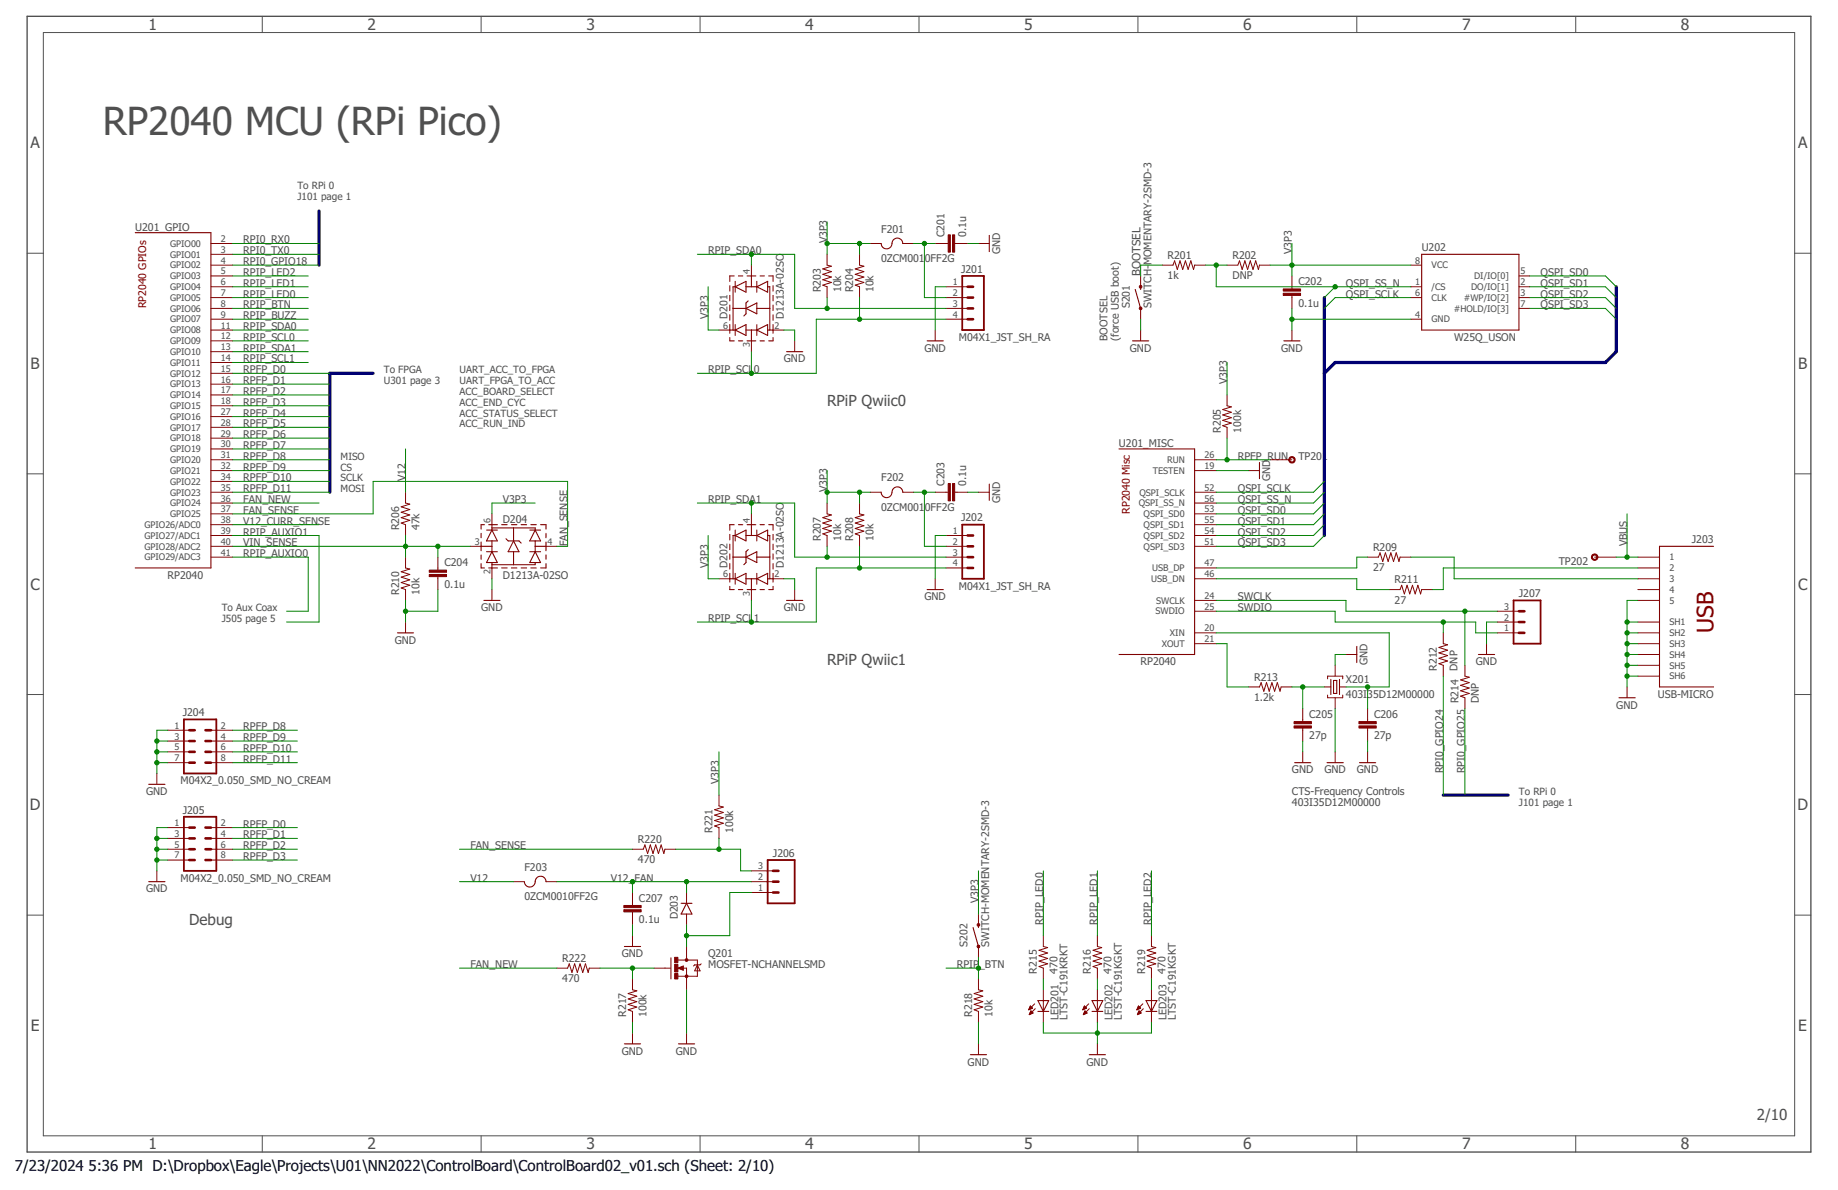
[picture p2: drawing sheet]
<svg xmlns="http://www.w3.org/2000/svg" width="432mm" height="279mm" viewBox="0 0 432 279" stroke-linecap="round" stroke-linejoin="round" font-family="sans-serif">
<path d="M6.4 3.8h419v266.7h-419z" fill="none" stroke="#505050" stroke-width=".32"/>
<g fill="none" stroke="#505050" stroke-width=".23">
<path d="M10.2 7.6h411.4v259.1h-411.4zM61.6 3.8v3.8M113 3.8v3.8M164.5 3.8v3.8M215.9 3.8v3.8M267.3 3.8v3.8M318.7 3.8v3.8M370.2 3.8v3.8M6.4 59.5h3.8M421.6 59.5h3.8M6.4 111.3h3.8M421.6 111.3h3.8"/>
<path d="M6.4 163.1h3.8M421.6 163.1h3.8M6.4 214.9h3.8M421.6 214.9h3.8M61.6 266.7v3.8M113 266.7v3.8M164.5 266.7v3.8M215.9 266.7v3.8M267.3 266.7v3.8M318.7 266.7v3.8M370.2 266.7v3.8"/>
</g>
<g fill="none" stroke="#800000" stroke-width=".23">
<path d="M49.6 57.2h5M49.6 59.7h5M194.3 59.7v2.6l1 .2-2 .6 2 .7-2 .6 2 .6-2 .7 2 .6-2 .7 1 .3v2.6M201.9 59.7v2.6l1 .2-2 .6 2 .7-2 .6 2 .6-2 .7 2 .6-2 .7 1 .3v2.6M204.5 57.2h2.5M212.1 57.2h2.5M219.7 57.2h3.1M224.3 57.2h3M229.9 57.2h2.5M49.6 62.3h5M49.6 67.3h5M49.6 75h5"/>
<path d="M49.6 64.8h5M49.6 69.9h5M49.6 72.4h5M49.6 77.5h5M168.9 77.5h2.5M176.5 62.3v2.5M181.6 77.5h2.5M219.7 77.5v2.5M222.2 67.3h5.1M222.2 75h5.1M222.2 69.9h5.1M222.2 72.4h5.1"/>
<path d="M268 64.8v2.5M268 72.4v2.6M268 77.5v2.5M273 62.3h2.6l.3-1.1 .7 2.1 .6-2.1 .7 2.1 .6-2.1 .6 2.1 .7-2.1 .6 2.1 .2-1h2.6M288.3 62.3h2.5l.4-1.1 .6 2.1 .7-2.1 .6 2.1 .6-2.1 .7 2.1 .6-2.1 .6 2.1 .3-1h2.5M303.5 64.8v3M303.5 69.4v3M303.5 77.5v2.5M331.4 62.3h2.6M331.4 67.3h2.6M331.4 75h2.6M331.4 69.9h2.6"/>
<path d="M356.8 67.3h2.6M356.8 64.8h2.6M356.8 69.9h2.6M356.8 72.4h2.6M49.6 80h5M49.6 82.6h5M49.6 85.1h5M49.6 87.7h5M49.6 90.2h5M49.6 92.7h5M49.6 95.3h5M49.6 97.8h5"/>
<path d="M176.5 80v2.6M186.7 80v2.6M288.3 92.7v2.6l1 .2-2 .7 2 .6-2 .6 2 .7-2 .6 2 .6-2 .6 1 .4v2.6M49.6 115.6h5M49.6 118.1h5M49.6 110.5h5M49.6 107.9h5M49.6 100.3h5M49.6 102.9h5M49.6 105.4h5M49.6 113h5M95.3 115.6v2.5l1 .3-2 .6 2 .6-2 .7 2 .6-2 .6 2 .7-2 .6 1 .4v2.5"/>
<path d="M194.3 118.1v2.5l1 .3-2 .6 2 .7-2 .6 2 .6-2 .7 2 .6-2 .6 1 .4v2.6M201.9 118.1v2.5l1 .3-2 .6 2 .7-2 .6 2 .6-2 .7 2 .6-2 .6 1 .4v2.6M204.5 115.6h2.5M212.1 115.6h2.5M219.7 115.6h3.1M224.3 115.6h3M229.9 115.6h2.5M280.6 115.6h5.1M280.6 118.1h5.1M280.6 110.5h5.1M280.6 107.9h5.1M293.3 110.5h2.6"/>
<path d="M298.4 107.9h5.1M49.6 130.8h5M49.6 120.6h5M49.6 123.2h5M49.6 125.7h5M49.6 128.3h5M95.3 130.8v2.5l1 .3-2 .6 2 .7-2 .6 2 .6-2 .7 2 .6-2 .6 1 .4v2.6M102.9 130.8v3.1M102.9 135.4v3M110.5 128.3h2.5M115.6 120.6v2.6M115.6 133.3v2.6"/>
<path d="M115.6 138.4v2.6M128.3 128.3h2.5M168.9 135.9h2.5M176.5 120.6v2.6M176.5 138.4v2.6M181.6 135.9h2.5M186.7 138.4v2.6M219.7 135.9v2.5M222.2 130.8h5.1M222.2 133.3h5.1M222.2 125.7h5.1M222.2 128.3h5.1"/>
<path d="M280.6 120.6h5.1M280.6 123.2h5.1M280.6 133.3h5.1M280.6 135.9h5.1M280.6 125.7h5.1M280.6 128.3h5.1M321.3 130.8h2.5l.4-1 .6 2 .7-2 .6 2 .6-2 .7 2 .6-2 .7 2 .2-1h2.5M326.4 138.4h2.5l.4-1 .6 2 .7-2 .6 2 .6-2 .7 2 .6-2 .6 2 .3-1h2.5M374.6 130.8h5.1M384.8 130.8h5.1M384.8 133.3h5.1M384.8 135.9h5.1"/>
<path d="M384.8 138.4h5.1M95.3 146v2.6M280.6 151.1h5.1M280.6 148.6h5.1M280.6 141h5.1M280.6 143.5h5.1M311.9 159.4v-.7h3.5v.7M313.7 156.2v2.5M316.2 153.7h2.5M339.1 148.6v2.5l1 .3-2 .6 2 .7-2 .6 2 .6-2 .7 2 .6-2 .6 1 .4v2.5M344.1 156.2v2.5l1.1 .3-2.1 .6 2.1 .7-2.1 .6 2.1 .6-2.1 .7 2.1 .6-2.1 .6 1 .4v2.6M349.2 151.1v2.6"/>
<path d="M351.8 148.6h5M351.8 143.5h5M351.8 146h5M384.8 151.1h5.1M384.8 148.6h5.1M384.8 141h5.1M384.8 158.7h5.1M384.8 146h5.1M384.8 153.7h5.1M384.8 156.2h5.1M39.4 171.4h5.1M39.4 174h5.1"/>
<path d="M39.4 176.5h5.1M39.4 179.1h5.1M49.6 171.4h5M49.6 174h5M49.6 176.5h5M49.6 179.1h5M293.3 161.3h2.6l.4-1 .6 2 .6-2 .7 2 .6-2 .6 2 .7-2 .6 2 .3-1h2.5M306 166.4v3M306 170.9v3.1M306 176.5v2.6M311.1 161.3h1.6M311.9 163.2v.6h3.5v-.6"/>
<path d="M313.7 163.8v2.6M313.7 176.5v2.6M314.7 161.3h1.5M321.3 166.4v3M321.3 170.9v3.1M321.3 176.5v2.6M382.2 161.3v2.5M36.9 181.6v2.5M39.4 194.3h5.1M39.4 196.8h5.1M39.4 199.4h5.1M49.6 194.3h5"/>
<path d="M49.6 196.8h5M49.6 199.4h5M148.6 199.4h2.5l.4-1 .6 2 .7-2 .6 2 .7-2 .6 2 .6-2 .7 2 .2-1h2.5M168.9 186.7v2.5l1 .3-2 .6 2 .7-2 .6 2 .6-2 .7 2 .6-2 .6 1 .4v2.5M36.9 204.5v2.5M39.4 201.9h5.1M49.6 201.9h5M120.6 207h2.6M128.3 207h2.5M148.6 209.5v3.1M148.6 214.1v3M148.6 219.7v2.5"/>
<path d="M161.3 209.5v2.6M161.3 214.6v2.5M176.5 209.5h5.1M176.5 207h5.1M176.5 204.5h5.1M229.9 214.6v2.5M245.1 219.7v2.5l1 .3-2 .6 2 .7-2 .6 2 .6-2 .7 2 .6-2 .6 1 .4v2.5M257.8 219.7v2.5l1 .3-2 .6 2 .7-2 .6 2 .6-2 .7 2 .6-2 .6 1 .4v2.5M270.5 219.7v2.5l1 .3-2 .6 2 .7-2 .6 2 .6-2 .7 2 .6-2 .6 1 .4v2.5M130.8 227.3h2.5l.4-1 .7 2 .6-2 .6 2 .7-2 .6 2 .6-2 .7 2 .2-1h2.6M148.6 229.8v2.6l1 .2-2 .7 2 .6-2 .6 2 .7-2 .6 2 .7-2 .6 1 .4v2.5M153.7 227.3h3.8"/>
<path d="M159.3 227.3l1.2-.5v1zM159.3 225.4h4.5v3.8h-4.5M160.4 227.3h.9v5.1M161.3 222.2v3.2M163.8 226.5l.7 1.4h-1.3zM164.7 226.3l-.2 .2h-1.3l-.3 .3M229.9 222.2v2.6M229.9 229.8v2.6l1 .2-2 .7 2 .6-2 .6 2 .7-2 .6 2 .7-2 .6 1 .4v2.5M241.7 237.1h.1M241.7 237h.3M241.8 236.8h.5M241.8 236.7h.8"/>
<path d="M241.8 238.2h.2M241.9 236.6h.5M241.9 238h.4M241.9 236.5h.4M241.9 237.9h.6M242 236.3h.2M242 237.8h.6M242 236.2h.1M242 237.7h.5M242.1 236.2l-.4 .9M242.1 236.2l.5 .5M242.1 237.6h.3"/>
<path d="M242.1 237.4h.2M242.2 237.3l.5 .5-.9 .4zM242.6 236.7l-.9 .4M243.1 235.7l-1.4 1.4M243.2 236.8l-1.4 1.4M245.1 232.4v7.6M254.4 237.1h.1M254.4 237h.3M254.5 236.8h.5M254.5 236.7h.8M254.5 238.2h.2M254.6 236.6h.5"/>
<path d="M254.6 238h.4M254.6 236.5h.4M254.6 237.9h.6M254.7 237.8h.6M254.7 236.3h.2M254.7 236.2h.1M254.7 237.7h.5M254.8 236.2l-.4 .9M254.8 236.2l.5 .5M254.8 237.6h.3M254.8 237.4h.2M254.9 237.3l.5 .5-.9 .4z"/>
<path d="M255.3 236.7l-.9 .4M255.8 235.7l-1.4 1.4M255.9 236.8l-1.4 1.4M257.8 232.4v7.6M267.1 237.1h.1M267.1 237h.3M267.2 236.8h.5M267.2 236.7h.7M267.2 238.2h.2M267.3 236.6h.5M267.3 238h.4M267.3 236.5h.4"/>
<path d="M267.3 237.9h.6M267.4 237.8h.6M267.4 236.3h.2M267.4 236.2h.1M267.4 237.7h.5M267.5 236.2l-.4 .9M267.5 236.2l.5 .5-.9 .4M267.5 237.6h.3M267.5 237.4h.2M267.6 237.3l.5 .5-.9 .4zM268.5 235.7l-1.4 1.4M268.6 236.8l-1.4 1.4"/>
<path d="M270.5 232.4v7.6M148.6 242.5v2.6M161.3 242.5v2.6M229.9 245.1v2.5M257.8 245.1v2.5"/>
</g>
<g fill="none" stroke="#800000" stroke-width=".25">
<path d="M31.8 54.6h17.8v78.7h-17.8M207 57.2a1.3 1.3 0 0 0 1.5 1.2 1.3 1.3 0 0 0 1.1-1.5 1.26 1.26 0 0 1 1.4-1 1.26 1.26 0 0 1 1.1 1.3M232.4 55.3v3.8M334 59.7h22.8v17.8h-22.8zM171.4 77.5h1.3M171.4 79.2v.8h1.1M171.4 67.1v1.2M171.4 69.4v1.2M171.4 71.6v1.3M171.4 73.9v1.3M171.4 76.2v2.1M172.2 72.4h3.1"/>
<path d="M172.5 64.8h-1.1v1.3M172.7 67.3l2.6-1.2v2.5zM172.7 77.5l2.6-1.3v2.6zM172.7 66.1v2.5M172.7 76.2v2.6M172.7 67.3h-.5v10.2M173.5 64.8h1M175.3 77.5h2.5M175.3 72.4l2.5-1.3v2.6zM175.3 67.3h2.5M175.5 64.8h2.1M175.8 70.6l-.5 .5v2.6l-.5 .5"/>
<path d="M176.5 64.8v2.5M176.5 77.5v2.5M177.8 66.1v2.5M177.8 76.2v2.6M177.8 67.3l2.5-1.2v2.5zM177.8 77.5l2.5-1.3v2.6zM177.8 72.4h3M178.6 64.8h1M180.3 77.5h1.3M180.3 67.3h.5v10.2M180.6 64.8h1v1.3M181.6 79.2v.8h-1"/>
<path d="M181.6 67.1v1.2M181.6 69.4v1.2M181.6 71.6v1.3M181.6 73.9v1.3M181.6 76.2v2.1M266.7 68l1.3 4.4M268 67.3v.7M173.5 80h1M175.5 80h2.1M178.6 80h1M184.8 82.6h3.8M217.8 80h3.8"/>
<path d="M266.1 80h3.8M301.6 80h3.8M207 115.6a1.31 1.31 0 0 0 1.5 1.2 1.31 1.31 0 0 0 1.1-1.5 1.27 1.27 0 0 1 1.4-1 1.27 1.27 0 0 1 1.1 1.3M232.4 113.7v3.8M262.9 105.4h17.7v48.3h-17.7M295.9 108.6v3.8M113 128.3h2.6M113 132.3v1h.8M113 125.2v1.1M113 127.3v2M113 130.3v1M113.8 123.2h-.8v1"/>
<path d="M114.3 129.5h2.5M114.3 124.5h2.5M114.8 133.3h2.1M114.8 123.2h2.1M115.6 124.5l1.2 2.5h-2.5zM115.6 129.5l1.2 2.6h-2.5zM115.6 123.2v1.3M115.6 127v2.5M115.6 132.1v1.2M115.6 124h10.1v.5M117.9 133.3h1.2M117.9 123.2h1.2"/>
<path d="M118.9 126.5l.5 .5h2.5l.5 .5M120.1 133.3h1.3M120.1 123.2h1.3M120.6 127l1.3 2.5h-2.5zM120.6 124v3M120.6 129.5v3.1M122.4 133.3h1.3M122.4 123.2h1.3M124.5 129.5h2.5M124.5 124.5h2.5M124.7 133.3h1.3M124.7 123.2h1.3"/>
<path d="M125.7 128.3h2.6M125.7 124.5l1.3 2.5h-2.5zM125.7 129.5l1.3 2.6h-2.5zM125.7 132.1v.5h-10.1M125.7 127v2.5M127 123.2h1.3v1M128.3 132.3v1h-1.3M128.3 125.2v1.1M128.3 127.3v2M128.3 130.3v1M171.4 137.7v.7h1.1M171.4 125.5v1.3"/>
<path d="M171.4 127.8v1.3M171.4 130v1.3M171.4 132.3v1.3M171.4 134.6v2.1M171.4 135.9h1.3M172.2 130.8h3.1M172.5 123.2h-1.1v1.3M172.7 125.7l2.6-1.2v2.5zM172.7 135.9l2.6-1.3v2.6zM172.7 124.5v2.5M172.7 134.6v2.6M172.7 125.7h-.5v10.2"/>
<path d="M173.5 138.4h1M173.5 123.2h1M175.3 130.8l2.5-1.3v2.6zM175.3 135.9h2.5M175.3 125.7h2.5M175.5 138.4h2.1M175.5 123.2h2.1M175.8 129l-.5 .5v2.6l-.5 .5M176.5 123.2v2.5M176.5 135.9v2.5M177.8 124.5v2.5M177.8 134.6v2.6"/>
<path d="M177.8 125.7l2.5-1.2v2.5zM177.8 135.9l2.5-1.3v2.6zM177.8 130.8h3M178.6 138.4h1M178.6 123.2h1M180.3 135.9h1.3M180.3 125.7h.5v10.2M180.6 123.2h1v1.3M181.6 137.7v.7h-1M181.6 125.5v1.3M181.6 127.8v1.3M181.6 130v1.3"/>
<path d="M181.6 132.3v1.3M181.6 134.6v2.1M217.8 138.4h3.8M402.6 128.3h-12.7v33h12.7M93.4 148.6h3.8M113.7 141h3.8M184.8 141h3.8M312.7 159.5v3.6M313.3 159.8h.7v3h-.7zM314.7 159.5v3.6M318.7 151.8v3.8M347.3 153.7h3.8"/>
<path d="M304.1 179.1h3.9M311.8 179.1h3.8M319.4 179.1h3.8M380.3 163.8h3.9M34.9 184.1h3.9M34.9 207h3.9M123.2 207a1.31 1.31 0 0 0 1.5 1.3 1.31 1.31 0 0 0 1.1-1.6 1.27 1.27 0 0 1 1.4-1 1.27 1.27 0 0 1 1.1 1.3M160 212.1h2.6M161.3 212.1l1.3 2.5h-2.6zM228.6 217.8l1.3 4.4M229.9 217.1v.7M146.7 222.2h3.8"/>
<path d="M157.6 224.9v4.9M243.8 237.5h2.6M243.8 234.9h2.6l-1.3 2.6zM256.5 234.9h2.6l-1.3 2.6zM256.5 237.5h2.6M269.2 237.5h2.6M269.2 234.9h2.6l-1.3 2.6zM146.7 245.1h3.8M159.4 245.1h3.8M228 247.6h3.8M255.9 247.6h3.8"/>
</g>
<g fill="#800000" stroke="#800000" stroke-width=".23">
<path d="M319.3 170.4h4v.5h-4z"/>
<path d="M319.3 169.4h4v.5h-4z"/>
<path d="M304 170.4h4.1v.5h-4.1z"/>
<path d="M304 169.4h4.1v.5h-4.1z"/>
<path d="M301.5 68.9h4v.5h-4z"/>
<path d="M301.5 67.8h4v.5h-4z"/>
<path d="M100.8 134.9h4.1v.5h-4.1z"/>
<path d="M100.8 133.9h4.1v.5h-4.1z"/>
<path d="M158.5 228.6h.8v1.2h-.8z"/>
<path d="M158.5 224.8h.8v1.2h-.8z"/>
<path d="M158.5 226.4h.8v1.8h-.8z"/>
<path d="M146.6 213.6h4v.5h-4z"/>
<path d="M146.6 212.6h4v.5h-4z"/>
<path d="M223.8 113.5h.5v4.1h-.5z"/>
<path d="M222.8 113.5h.5v4.1h-.5z"/>
<path d="M223.8 55.1h.5v4.1h-.5z"/>
<path d="M222.8 55.1h.5v4.1h-.5z"/>
</g>
<g fill="#800000" stroke="#800000" stroke-width=".23">
<path d="M374 130.3a.77 .77 0 0 1 1.3 .1 .77 .77 0 0 1-.4 1.1 .77 .77 0 0 1-1-.7h.2a.51 .51 0 0 1 .7-.4 .51 .51 0 0 1 .2 .8 .51 .51 0 0 1-.9-.2v-.2h-.2z" fill-rule="evenodd"/>
<path d="M302.9 107.5a.76 .76 0 0 1 1.3 .1 .76 .76 0 0 1-.5 1.1 .76 .76 0 0 1-1-.8h.3a.51 .51 0 0 1 .7-.4 .51 .51 0 0 1 .2 .8 .51 .51 0 0 1-.9-.2v-.2h-.3z" fill-rule="evenodd"/>
<circle cx="268" cy="72.4" r=".33"/>
<circle cx="268" cy="67.3" r=".33"/>
<circle cx="229.9" cy="222.2" r=".33"/>
<circle cx="229.9" cy="217.2" r=".33"/>
<circle cx="161.3" cy="229.2" r=".32"/>
<circle cx="161.3" cy="225.4" r=".32"/>
</g>
<path d="M226.1 64.8h5v12.7h-5zM226.1 123.2h5v12.7h-5zM355.6 141h6.3v10.1h-6.3zM43.2 168.9h7.6v12.7h-7.6zM43.2 191.8h7.6v12.7h-7.6zM180.3 201.9h6.4v10.2h-6.4z" fill="none" stroke="#800000" stroke-width=".42"/>
<g fill="none" stroke="#800000" stroke-width=".61">
<path d="M227.3 72.4h1.3M227.3 69.9h1.3M227.3 67.3h1.3M227.3 75h1.3M227.3 130.8h1.3M227.3 128.3h1.3M227.3 125.7h1.3M227.3 133.3h1.3M356.8 143.5h1.3M356.8 146h1.3M356.8 148.6h1.3M44.5 176.5h1.2"/>
<path d="M44.5 174h1.2M44.5 171.4h1.2M44.5 179.1h1.2M48.3 176.5h1.3M48.3 174h1.3M48.3 171.4h1.3M48.3 179.1h1.3M44.5 199.4h1.2M44.5 196.8h1.2M44.5 194.3h1.2M48.3 199.4h1.3M48.3 196.8h1.3"/>
<path d="M48.3 194.3h1.3M44.5 201.9h1.2M48.3 201.9h1.3M181.6 204.5h1.3M181.6 207h1.3M181.6 209.5h1.3"/>
</g>
<path d="M160.4 227.1l-.9 .2 .9 .3v-.3h-.3" fill="none" stroke="#800000" stroke-width=".32"/>
<path d="M75 49.6v12.7M311.1 69.9v55.8M379.7 67.3v15.3l-2.5 2.5h-63.5l-2.6 2.6M87.7 87.7h-10.2v27.9M339.1 186.7h15.2" fill="none" stroke="#000080" stroke-width=".76"/>
<g fill="none" stroke="#008000" stroke-width=".23">
<path d="M54.6 57.2h20.4M54.6 59.7h20.4M163.8 59.7h22.9v12.7h35.5M176.5 59.7v2.6M194.3 57.2h10.2M194.3 52.1v7.6M201.9 57.2v2.5M214.6 57.2h5.1M217.2 57.2v12.7h5M227.3 57.2h2.6M303.5 57.2v7.6M54.6 75h17.8"/>
<path d="M54.6 77.5h17.8M54.6 67.3h17.8M54.6 62.3h20.4M54.6 69.9h17.8M54.6 64.8h17.8M54.6 72.4h17.8M166.4 67.3v10.2h2.5M184.1 77.5h2.6v2.5M194.3 69.9v2.5M201.9 69.9v5.1M222.2 75h-30.4v12.7h-28M222.2 67.3h-2.5v10.2"/>
<path d="M268 75v2.5M273 62.3h-5v2.5M283.2 62.3h5.1M285.7 62.3v5h45.7M298.4 62.3h33M303.5 72.4v5.1M303.5 75h27.9M313.7 67.3l-2.6 2.6M331.4 69.9h-17.7l-2.6 2.5M359.4 67.3h17.8l2.5 2.6M359.4 69.9h17.8l2.5 2.5M359.4 64.8h17.8l2.5 2.5"/>
<path d="M359.4 72.4h17.8l2.5 2.6M54.6 97.8h22.9M54.6 95.3h22.9M54.6 92.7h22.9M54.6 90.2h22.9M54.6 87.7h22.9M54.6 80h17.8M54.6 82.6h17.8M54.6 85.1h17.8M176.5 82.6v5.1M288.3 85.1v7.6M54.6 110.5h22.9"/>
<path d="M54.6 115.6h22.9M54.6 118.1h20.4M54.6 107.9h22.9M54.6 113h22.9M54.6 105.4h22.9M54.6 102.9h22.9M54.6 100.3h22.9M95.3 105.4v10.2M125.7 118.1h-10.1v2.5M163.8 118.1h22.9v12.7h35.5M176.5 118.1v2.5M194.3 115.6h10.2"/>
<path d="M194.3 110.5v7.6M201.9 115.6v2.5M214.6 115.6h5.1M217.2 115.6v12.7h5M227.3 115.6h2.6M285.7 110.5h7.6M285.7 107.9h12.7M288.3 102.9v5M311.1 113l-2.5 2.6h-22.9M311.1 115.6l-2.5 2.5h-22.9M311.1 118.1l-2.5 2.5h-22.9M54.6 125.7h20.4v20.3h-7.7"/>
<path d="M54.6 130.8h17.8v12.7h-5.1M54.6 120.6h33.1v-7.6h45.6v15.3h-2.5M54.6 123.2h20.4M54.6 128.3h55.9M95.3 125.7v5.1M102.9 138.4v5.1h-7.6M102.9 128.3v2.5M115.6 135.9v2.5M166.4 125.7v10.2h2.5M184.1 135.9h2.6v2.5M194.3 128.3v2.5M201.9 128.3v5"/>
<path d="M222.2 133.3h-30.4v12.7h-28M222.2 125.7h-2.5v10.2M285.7 135.9h33v2.5h7.7M311.1 123.2l-2.5 2.5h-22.9M311.1 120.6l-2.5 2.6h-22.9M311.1 125.7l-2.5 2.6h-22.9M321.3 130.8h-2.6v2.5h-33M331.4 130.8h10.2v5.1h43.2M379.7 130.8h5.1M382.2 120.6v10.2M384.8 133.3h-45.7v5.1h-2.6M95.3 141v5"/>
<path d="M176.5 141v5M285.7 143.5h28v2.5h33v2.6h5.1M285.7 148.6h40.7v12.7h-10.2M285.7 151.1h2.6v10.2h5M285.7 141h30.5v2.5h35.6M316.2 153.7h-2.5v2.5M339.1 146v2.6M339.1 158.7v28M344.1 143.5v12.7M351.8 146h-2.6v5.1M382.2 153.7h2.6M382.2 146h2.6"/>
<path d="M382.2 148.6h2.6M382.2 151.1h2.6M382.2 156.2h2.6M382.2 158.7h2.6M384.8 141h-2.6v20.3M36.9 174h2.5M36.9 176.5h2.5M36.9 179.1h2.5M39.4 171.4h-2.5v10.2M54.6 171.4h15.3M54.6 174h15.3M54.6 176.5h15.3"/>
<path d="M54.6 179.1h15.3M168.9 176.5v10.2M303.5 161.3h7.6M306 161.3v5.1M306 174v2.5M313.7 166.4v10.1M321.3 161.3v5.1M321.3 174v2.5M344.1 166.4v20.3M36.9 196.8h2.5M36.9 199.4h2.5M39.4 194.3h-2.5v10.2"/>
<path d="M54.6 194.3h15.3M54.6 196.8h15.3M54.6 199.4h15.3M107.9 199.4h40.7M158.7 199.4h15.3v5.1h2.5M168.9 196.8v2.6M36.9 201.9h2.5M54.6 201.9h15.3M107.9 207h12.7M130.8 207h45.7M148.6 207v2.5M148.6 217.1v2.6"/>
<path d="M161.3 207v2.5M161.3 217.1v5.1M176.5 209.5h-5.1v10.2h-10.1M229.9 204.5v10.1M245.1 204.5v15.2M257.8 204.5v15.2M270.5 204.5v15.2M107.9 227.3h22.9M141 227.3h12.7M148.6 227.3v2.5M161.3 232.4v10.1M222.2 227.3h7.7"/>
<path d="M229.9 224.8v5M245.1 229.8v2.6M257.8 229.8v2.6M270.5 229.8v2.6M148.6 240v2.5M229.9 240v5.1M245.1 240v2.5h25.4v-2.5M257.8 240v5.1"/>
</g>
<g fill="#008000" stroke="#008000" stroke-width=".23">
<circle cx="382.2" cy="148.6" r=".51"/>
<circle cx="382.2" cy="151.1" r=".51"/>
<circle cx="382.2" cy="153.7" r=".51"/>
<circle cx="382.2" cy="156.2" r=".51"/>
<circle cx="382.2" cy="158.7" r=".51"/>
<circle cx="382.2" cy="146" r=".51"/>
<circle cx="303.5" cy="75" r=".51"/>
<circle cx="95.3" cy="143.5" r=".51"/>
<circle cx="257.8" cy="242.5" r=".51"/>
<circle cx="36.9" cy="174" r=".51"/>
<circle cx="36.9" cy="176.5" r=".51"/>
<circle cx="36.9" cy="179.1" r=".51"/>
<circle cx="36.9" cy="196.8" r=".51"/>
<circle cx="36.9" cy="199.4" r=".51"/>
<circle cx="36.9" cy="201.9" r=".51"/>
<circle cx="303.5" cy="62.3" r=".51"/>
<circle cx="194.3" cy="57.2" r=".51"/>
<circle cx="201.9" cy="57.2" r=".51"/>
<circle cx="194.3" cy="115.6" r=".51"/>
<circle cx="201.9" cy="115.6" r=".51"/>
<circle cx="344.1" cy="143.5" r=".51"/>
<circle cx="288.3" cy="107.9" r=".51"/>
<circle cx="321.3" cy="161.3" r=".51"/>
<circle cx="306" cy="161.3" r=".51"/>
<circle cx="313.7" cy="67.3" r=".51"/>
<circle cx="285.7" cy="62.3" r=".51"/>
<circle cx="382.2" cy="130.8" r=".51"/>
<circle cx="339.1" cy="146" r=".51"/>
<circle cx="95.3" cy="128.3" r=".51"/>
<circle cx="102.9" cy="128.3" r=".51"/>
<circle cx="176.5" cy="59.7" r=".51"/>
<circle cx="194.3" cy="72.4" r=".51"/>
<circle cx="176.5" cy="87.7" r=".51"/>
<circle cx="201.9" cy="75" r=".51"/>
<circle cx="176.5" cy="118.1" r=".51"/>
<circle cx="194.3" cy="130.8" r=".51"/>
<circle cx="176.5" cy="146" r=".51"/>
<circle cx="201.9" cy="133.3" r=".51"/>
<circle cx="229.9" cy="227.3" r=".51"/>
<circle cx="161.3" cy="219.7" r=".51"/>
<circle cx="161.3" cy="207" r=".51"/>
<circle cx="148.6" cy="207" r=".51"/>
<circle cx="168.9" cy="199.4" r=".51"/>
<circle cx="148.6" cy="227.3" r=".51"/>
<circle cx="217.2" cy="57.2" r=".51"/>
<circle cx="217.2" cy="115.6" r=".51"/>
</g>
<text font-size="9.1" fill="#505050" x="24.1" y="31.8">RP2040 MCU (RPi Pico)</text>
<text font-size="5.4" fill="#800000" x="402.6" y="148.6" transform="rotate(-90 402.6 148.6)">USB</text>
<g font-size="3.7" fill="#505050">
<text x="34.9" y="7">1</text>
<text x="86.3" y="7">2</text>
<text x="137.8" y="7">3</text>
<text x="189.2" y="7">4</text>
<text x="240.6" y="7">5</text>
<text x="292" y="7">6</text>
<text x="343.5" y="7">7</text>
<text x="394.9" y="7">8</text>
<text x="7.2" y="34.8">A</text>
<text x="422.4" y="34.8">A</text>
<text x="7.2" y="86.6">B</text>
<text x="422.4" y="86.6">B</text>
<text x="7.2" y="138.5">C</text>
<text x="422.4" y="138.5">C</text>
<text x="7" y="190.3">D</text>
<text x="422.3" y="190.3">D</text>
<text x="7.2" y="242.1">E</text>
<text x="422.5" y="242.1">E</text>
<text x="34.9" y="269.9">1</text>
<text x="86.3" y="269.9">2</text>
<text x="137.8" y="269.9">3</text>
<text x="189.2" y="269.9">4</text>
<text x="240.6" y="269.9">5</text>
<text x="292" y="269.9">6</text>
<text x="343.5" y="269.9">7</text>
<text x="394.9" y="269.9">8</text>
</g>
<g font-size="3.6" fill="#505050">
<text x="194.3" y="95.3">RPiP Qwiic0</text>
<text x="194.3" y="156.2">RPiP Qwiic1</text>
<text x="44.5" y="217.2">Debug</text>
<text x="412.7" y="262.9">2/10</text>
</g>
<g font-size="3.5">
<text x="3.5" y="274.9">7/23/2024</text>
<text x="20.8" y="274.9">5:36 PM D:\Dropbox\Eagle\Projects\U01\NN2022\ControlBoard\ControlBoard02_v01.sch (Sheet: 2/10)</text>
</g>
<text font-size="2.7" fill="#505050" x="268" y="64.8" transform="rotate(-90 268 64.8)">BOOTSEL</text>
<g font-size="2.5" fill="#505050">
<text x="31.8" y="54.1">U201_GPIO</text>
<text x="57.2" y="57.2">RPI0_RX0</text>
<text x="57.2" y="59.7">RPI0_TX0</text>
<text x="166.4" y="59.7">RPIP_SDA0</text>
<text x="194.3" y="57.2" transform="rotate(-90 194.3 57.2)">V3P3</text>
<text x="207" y="54.6">F201</text>
<text x="221.9" y="55.6" transform="rotate(-90 221.9 55.6)">C201</text>
<text x="226.9" y="55.6" transform="rotate(-90 226.9 55.6)">0.1u</text>
<text x="234.9" y="59.7" transform="rotate(-90 234.9 59.7)">GND</text>
<text x="303.5" y="59.7" transform="rotate(-90 303.5 59.7)">V3P3</text>
<text x="334" y="58.9">U202</text>
<text x="57.2" y="62.2">RPI0_GPIO18</text>
<text x="57.2" y="64.8">RPIP_LED2</text>
<text x="207" y="61.5">0ZCM001</text>
<text x="217.3" y="61.5">0FF2G</text>
<text x="225.8" y="64">J201</text>
<text x="274.3" y="65.5">1k</text>
<text x="274.3" y="60.7">R201</text>
<text x="289.5" y="65.5">DNP</text>
<text x="289.5" y="60.7">R202</text>
<text x="361.9" y="64.8">QSPI_SD0</text>
<text x="57.2" y="67.3">RPIP_LED1</text>
<text x="57.2" y="69.9">RPIP_LED0</text>
<text x="192.8" y="68.6" transform="rotate(-90 192.8 68.6)">R203</text>
<text x="197.6" y="68.6" transform="rotate(-90 197.6 68.6)">10k</text>
<text x="200.4" y="68.6" transform="rotate(-90 200.4 68.6)">R204</text>
<text x="205.2" y="68.6" transform="rotate(-90 205.2 68.6)">10k</text>
<text x="305" y="66.9">C202</text>
<text x="316.2" y="69.9">QSPI_SCLK</text>
<text x="316.2" y="67.3">QSPI_SS_N</text>
<text x="361.9" y="67.3">QSPI_SD1</text>
<text x="361.9" y="69.9">QSPI_SD2</text>
<text x="57.2" y="74.9">RPIP_BUZZ</text>
<text x="57.2" y="77.5">RPIP_SDA0</text>
<text x="57.2" y="72.4">RPIP_BTN</text>
<text x="166.4" y="74.9" transform="rotate(-90 166.4 74.9)">V3P3</text>
<text x="170.9" y="74.9" transform="rotate(-90 170.9 74.9)">D201</text>
<text x="184.2" y="74.9" transform="rotate(-90 184.2 74.9)">D1213A-02SO</text>
<text x="265.4" y="72.4" transform="rotate(-90 265.4 72.4)">S201</text>
<text x="270.5" y="72.4" transform="rotate(-90 270.5 72.4)">SWITCH-MOMENTARY-2SMD-3</text>
<text x="305" y="72">0.1u</text>
<text x="361.9" y="72.4">QSPI_SD3</text>
<text x="57.2" y="80">RPIP_SCL0</text>
<text x="57.2" y="82.6">RPIP_SDA1</text>
<text x="217.2" y="82.6">GND</text>
<text x="225.3" y="80">M04X1_JST_SH_RA</text>
<text x="260.2" y="80" transform="rotate(-90 260.2 80)">BOOTSEL</text>
<text x="262.9" y="80" transform="rotate(-90 262.9 80)">(force USB boot)</text>
<text x="265.4" y="82.6">GND</text>
<text x="301" y="82.6">GND</text>
<text x="341.6" y="80">W25Q_USON</text>
<text x="57.2" y="87.6">RPFP_D0</text>
<text x="57.2" y="85.1">RPIP_SCL1</text>
<text x="166.4" y="87.6">RPIP_SCL</text>
<text x="177.1" y="87.6">0</text>
<text x="184.2" y="85.1">GND</text>
<text x="57.2" y="95.3">RPFP_D3</text>
<text x="57.2" y="92.7">RPFP_D2</text>
<text x="57.2" y="90.2">RPFP_D1</text>
<text x="288.3" y="90.2" transform="rotate(-90 288.3 90.2)">V3P3</text>
<text x="57.2" y="100.3">RPFP_D5</text>
<text x="57.2" y="97.8">RPFP_D4</text>
<text x="286.8" y="101.6" transform="rotate(-90 286.8 101.6)">R205</text>
<text x="291.6" y="101.6" transform="rotate(-90 291.6 101.6)">100k</text>
<text x="57.2" y="108">RPFP_D8</text>
<text x="57.2" y="105.4">RPFP_D7</text>
<text x="57.2" y="102.9">RPFP_D6</text>
<text x="262.9" y="104.9">U201_MISC</text>
<text x="290.8" y="108">RPFP_RUN</text>
<text x="305" y="108">TP201</text>
<text x="57.2" y="113">RPFP_D10</text>
<text x="57.2" y="110.5">RPFP_D9</text>
<text x="95.3" y="113" transform="rotate(-90 95.3 113)">V12</text>
<text x="207" y="113">F202</text>
<text x="298.4" y="113" transform="rotate(-90 298.4 113)">GND</text>
<text x="57.2" y="118.1">FAN_NEW</text>
<text x="57.2" y="115.6">RPFP_D11</text>
<text x="118.1" y="118.1">V3P3</text>
<text x="166.4" y="118.1">RPIP_SDA1</text>
<text x="194.3" y="115.6" transform="rotate(-90 194.3 115.6)">V3P3</text>
<text x="207" y="119.9">0ZCM001</text>
<text x="217.3" y="119.9">0FF2G</text>
<text x="221.9" y="114.1" transform="rotate(-90 221.9 114.1)">C203</text>
<text x="226.9" y="114.1" transform="rotate(-90 226.9 114.1)">0.1u</text>
<text x="234.9" y="118.1" transform="rotate(-90 234.9 118.1)">GND</text>
<text x="290.8" y="115.6">QSPI_SCLK</text>
<text x="290.8" y="118.1">QSPI_SS_N</text>
<text x="57.2" y="125.7">RPIP_AUXIO1</text>
<text x="57.2" y="123.2">V12_CURR_SENSE</text>
<text x="57.2" y="120.7">FAN_SENSE</text>
<text x="93.8" y="124.5" transform="rotate(-90 93.8 124.5)">R206</text>
<text x="98.6" y="124.5" transform="rotate(-90 98.6 124.5)">47k</text>
<text x="118.1" y="122.7">D204</text>
<text x="225.8" y="122.4">J202</text>
<text x="290.8" y="120.7">QSPI_SD0</text>
<text x="290.8" y="123.2">QSPI_SD1</text>
<text x="290.8" y="125.7">QSPI_SD2</text>
<text x="57.2" y="130.8">RPIP_AUXIO0</text>
<text x="57.2" y="128.3">VIN_SENSE</text>
<text x="133.4" y="128.3" transform="rotate(-90 133.4 128.3)">FAN_SENSE</text>
<text x="192.8" y="127" transform="rotate(-90 192.8 127)">R207</text>
<text x="197.6" y="127" transform="rotate(-90 197.6 127)">10k</text>
<text x="200.4" y="127" transform="rotate(-90 200.4 127)">R208</text>
<text x="205.2" y="127" transform="rotate(-90 205.2 127)">10k</text>
<text x="290.8" y="128.3">QSPI_SD3</text>
<text x="322.6" y="129.3">R209</text>
<text x="382.2" y="128.3" transform="rotate(-90 382.2 128.3)">VBUS</text>
<text x="397.5" y="127.5">J203</text>
<text x="39.4" y="135.9">RP2040</text>
<text x="104.4" y="133">C204</text>
<text x="118.1" y="135.9">D1213A-02SO</text>
<text x="166.4" y="133.4" transform="rotate(-90 166.4 133.4)">V3P3</text>
<text x="170.9" y="133.4" transform="rotate(-90 170.9 133.4)">D202</text>
<text x="184.2" y="133.4" transform="rotate(-90 184.2 133.4)">D1213A-02SO</text>
<text x="322.6" y="134.1">27</text>
<text x="327.6" y="136.9">R211</text>
<text x="366.2" y="132.6">TP202</text>
<text x="93.8" y="139.7" transform="rotate(-90 93.8 139.7)">R210</text>
<text x="98.6" y="139.7" transform="rotate(-90 98.6 139.7)">10k</text>
<text x="104.4" y="138.1">0.1u</text>
<text x="113" y="143.5">GND</text>
<text x="184.2" y="143.5">GND</text>
<text x="217.2" y="141">GND</text>
<text x="225.3" y="138.4">M04X1_JST_SH_RA</text>
<text x="290.8" y="141">SWCLK</text>
<text x="290.8" y="143.5">SWDIO</text>
<text x="327.6" y="141.7">27</text>
<text x="356.8" y="140.2">J207</text>
<text x="166.4" y="146.1">RPIP_SCL1</text>
<text x="92.7" y="151.1">GND</text>
<text x="268" y="156.2">RP2040</text>
<text x="294.6" y="159.8">R213</text>
<text x="316.2" y="160.3">X201</text>
<text x="321.3" y="156.2" transform="rotate(-90 321.3 156.2)">GND</text>
<text x="337.6" y="157.5" transform="rotate(-90 337.6 157.5)">R212</text>
<text x="342.4" y="157.5" transform="rotate(-90 342.4 157.5)">DNP</text>
<text x="346.7" y="156.2">GND</text>
<text x="294.6" y="164.6">1.2k</text>
<text x="316.2" y="163.8">403I35D12M00000</text>
<text x="342.7" y="165.1" transform="rotate(-90 342.7 165.1)">R214</text>
<text x="347.5" y="165.1" transform="rotate(-90 347.5 165.1)">DNP</text>
<text x="379.7" y="166.4">GND</text>
<text x="389.5" y="163.8">USB-MICRO</text>
<text x="42.9" y="168.1">J204</text>
<text x="57.2" y="174">RPFP_D9</text>
<text x="57.2" y="171.4">RPFP_D8</text>
<text x="307.6" y="173.6">27p</text>
<text x="307.6" y="168.5">C205</text>
<text x="322.8" y="173.6">27p</text>
<text x="322.8" y="168.5">C206</text>
<text x="57.2" y="179.1">RPFP_D11</text>
<text x="57.2" y="176.5">RPFP_D10</text>
<text x="42.4" y="184.1">M04X2_0.050_SMD_NO_CREAM</text>
<text x="168.9" y="184.1" transform="rotate(-90 168.9 184.1)">V3P3</text>
<text x="303.5" y="181.6">GND</text>
<text x="311.1" y="181.6">GND</text>
<text x="318.8" y="181.6">GND</text>
<text x="339.1" y="181.6" transform="rotate(-90 339.1 181.6)">RPI0_GPIO24</text>
<text x="344.2" y="181.6" transform="rotate(-90 344.2 181.6)">RPI0_GPIO25</text>
<text x="34.3" y="186.7">GND</text>
<text x="42.9" y="191">J205</text>
<text x="303.5" y="186.6">CTS-Frequency Controls</text>
<text x="303.5" y="189.2">403I35D12M00000</text>
<text x="57.2" y="196.8">RPFP_D1</text>
<text x="57.2" y="194.3">RPFP_D0</text>
<text x="149.9" y="197.9">R220</text>
<text x="167.4" y="195.6" transform="rotate(-90 167.4 195.6)">R221</text>
<text x="172.2" y="195.6" transform="rotate(-90 172.2 195.6)">100k</text>
<text x="57.2" y="201.9">RPFP_D3</text>
<text x="57.2" y="199.4">RPFP_D2</text>
<text x="110.5" y="199.4">FAN_SENSE</text>
<text x="149.9" y="202.7">470</text>
<text x="181.6" y="201.2">J206</text>
<text x="34.3" y="209.5">GND</text>
<text x="42.4" y="207">M04X2_0.050_SMD_NO_CREAM</text>
<text x="110.5" y="207">V12</text>
<text x="123.2" y="204.5">F203</text>
<text x="143.5" y="207">V12_FAN</text>
<text x="123.2" y="211.3">0ZCM0010FF2G</text>
<text x="150.1" y="211.7">C207</text>
<text x="159.3" y="215.9" transform="rotate(-90 159.3 215.9)">D203</text>
<text x="229.9" y="212.1" transform="rotate(-90 229.9 212.1)">V3P3</text>
<text x="150.1" y="216.8">0.1u</text>
<text x="245.1" y="217.2" transform="rotate(-90 245.1 217.2)">RPIP_LED0</text>
<text x="257.8" y="217.2" transform="rotate(-90 257.8 217.2)">RPIP_LED1</text>
<text x="270.5" y="217.2" transform="rotate(-90 270.5 217.2)">RPIP_LED2</text>
<text x="110.5" y="227.3">FAN_NEW</text>
<text x="132.1" y="225.8">R222</text>
<text x="146.1" y="224.8">GND</text>
<text x="166.4" y="227.3">MOSFET-NCHANNELSMD</text>
<text x="166.4" y="224.8">Q201</text>
<text x="224.8" y="227.3">RPIP</text>
<text x="227.3" y="222.2" transform="rotate(-90 227.3 222.2)">S202</text>
<text x="230" y="227.3">_BTN</text>
<text x="232.4" y="222.2" transform="rotate(-90 232.4 222.2)">SWITCH-MOMENTARY-2SMD-3</text>
<text x="132.1" y="230.6">470</text>
<text x="243.6" y="228.6" transform="rotate(-90 243.6 228.6)">R215</text>
<text x="248.4" y="228.6" transform="rotate(-90 248.4 228.6)">470</text>
<text x="256.3" y="228.6" transform="rotate(-90 256.3 228.6)">R216</text>
<text x="261.1" y="228.6" transform="rotate(-90 261.1 228.6)">470</text>
<text x="269" y="228.6" transform="rotate(-90 269 228.6)">R219</text>
<text x="273.8" y="228.6" transform="rotate(-90 273.8 228.6)">470</text>
<text x="147.1" y="238.7" transform="rotate(-90 147.1 238.7)">R217</text>
<text x="151.9" y="238.7" transform="rotate(-90 151.9 238.7)">100k</text>
<text x="228.4" y="238.7" transform="rotate(-90 228.4 238.7)">R218</text>
<text x="233.2" y="238.7" transform="rotate(-90 233.2 238.7)">10k</text>
<text x="248.7" y="239.5" transform="rotate(-90 248.7 239.5)">LED201</text>
<text x="250.8" y="239.5" transform="rotate(-90 250.8 239.5)">LTST-C191KRKT</text>
<text x="261.4" y="239.5" transform="rotate(-90 261.4 239.5)">LED202</text>
<text x="263.5" y="239.5" transform="rotate(-90 263.5 239.5)">LTST-C191KGKT</text>
<text x="274.1" y="239.5" transform="rotate(-90 274.1 239.5)">LED203</text>
<text x="276.2" y="239.5" transform="rotate(-90 276.2 239.5)">LTST-C191KGKT</text>
<text x="146.1" y="247.6">GND</text>
<text x="158.8" y="247.6">GND</text>
<text x="227.3" y="250.2">GND</text>
<text x="255.3" y="250.2">GND</text>
</g>
<g font-size="2.5" fill="#800000">
<text x="34.3" y="72.4" transform="rotate(-90 34.3 72.4)">RP2040 GPIOs</text>
<text x="265.4" y="120.7" transform="rotate(-90 265.4 120.7)">RP2040 Misc</text>
</g>
<g font-size="2.3" fill="#505050">
<text x="69.9" y="44.5">To RPi 0</text>
<text x="69.9" y="47">J101 page 1</text>
<text x="90.2" y="87.7">To FPGA</text>
<text x="108" y="87.6">UART_ACC_TO_FPGA</text>
<text x="90.2" y="90.2">U301 page 3</text>
<text x="108" y="90.2">UART_FPGA_TO_ACC</text>
<text x="108" y="92.7">ACC_BOARD_SELECT</text>
<text x="108" y="95.3">ACC_END_CYC</text>
<text x="108" y="97.8">ACC_STATUS_SELECT</text>
<text x="108" y="100.3">ACC_RUN_IND</text>
<text x="80" y="108">MISO</text>
<text x="80" y="110.5">CS</text>
<text x="80" y="113">SCLK</text>
<text x="80" y="115.6">MOSI</text>
<text x="52.1" y="143.5">To Aux Coax</text>
<text x="52.1" y="146.1">J505 page 5</text>
<text x="356.8" y="186.7">To RPi 0</text>
<text x="356.8" y="189.2">J101 page 1</text>
</g>
<g font-size="2.1" fill="#505050">
<text x="40" y="57.9">GPIO00</text>
<text x="51.9" y="56.8">2</text>
<text x="51.9" y="59.4">3</text>
<text x="40" y="60.5">GPIO01</text>
<text x="40" y="63">GPIO02</text>
<text x="40" y="65.5">GPIO03</text>
<text x="51.9" y="61.9">4</text>
<text x="51.9" y="64.4">5</text>
<text x="176.2" y="64.4" transform="rotate(-90 176.2 64.4)">4</text>
<text x="332.5" y="61.9">8</text>
<text x="336.3" y="63">VCC</text>
<text x="346.3" y="65.5">DI/IO[0]</text>
<text x="357.2" y="64.4">5</text>
<text x="40" y="68.1">GPIO04</text>
<text x="40" y="70.6">GPIO05</text>
<text x="51.9" y="67">6</text>
<text x="51.9" y="69.5">7</text>
<text x="223.8" y="67">1</text>
<text x="223.8" y="69.5">2</text>
<text x="332.5" y="67">1</text>
<text x="332.5" y="69.5">6</text>
<text x="336.3" y="68.1">/CS</text>
<text x="336.3" y="70.6">CLK</text>
<text x="343.9" y="70.6">#WP/IO[2]</text>
<text x="345.6" y="68.1">DO/IO[1]</text>
<text x="357.2" y="67">2</text>
<text x="357.2" y="69.5">3</text>
<text x="40" y="73.2">GPIO06</text>
<text x="40" y="75.7">GPIO07</text>
<text x="51.9" y="72.1">8</text>
<text x="51.9" y="74.6">9</text>
<text x="51.9" y="77.1">11</text>
<text x="169.9" y="77.1">6</text>
<text x="182" y="77.1">2</text>
<text x="223.8" y="72.1">3</text>
<text x="223.8" y="74.6">4</text>
<text x="332.5" y="74.6">4</text>
<text x="336.3" y="75.7">GND</text>
<text x="341.6" y="73.2">#HOLD/IO[3]</text>
<text x="357.2" y="72.1">7</text>
<text x="40" y="78.2">GPIO08</text>
<text x="40" y="80.8">GPIO09</text>
<text x="40" y="83.3">GPIO10</text>
<text x="51.9" y="79.7">12</text>
<text x="51.9" y="82.2">13</text>
<text x="176.2" y="81.5" transform="rotate(-90 176.2 81.5)">3</text>
<text x="40" y="85.9">GPIO11</text>
<text x="40" y="88.4">GPIO12</text>
<text x="51.9" y="84.7">14</text>
<text x="51.9" y="87.3">15</text>
<text x="51.9" y="89.8">16</text>
<text x="40" y="90.9">GPIO13</text>
<text x="40" y="93.5">GPIO14</text>
<text x="51.9" y="92.4">17</text>
<text x="51.9" y="94.9">18</text>
<text x="40" y="96">GPIO15</text>
<text x="40" y="98.6">GPIO16</text>
<text x="40" y="101.1">GPIO17</text>
<text x="51.9" y="97.4">27</text>
<text x="51.9" y="100">28</text>
<text x="40" y="103.6">GPIO18</text>
<text x="40" y="106.2">GPIO19</text>
<text x="51.9" y="102.5">29</text>
<text x="51.9" y="105.1">30</text>
<text x="51.9" y="107.6">31</text>
<text x="283" y="107.6">26</text>
<text x="40" y="108.7">GPIO20</text>
<text x="40" y="111.3">GPIO21</text>
<text x="40" y="113.8">GPIO22</text>
<text x="51.9" y="110.1">32</text>
<text x="51.9" y="112.7">34</text>
<text x="270.8" y="111.3">TESTEN</text>
<text x="274.2" y="108.7">RUN</text>
<text x="283" y="110.1">19</text>
<text x="40" y="116.3">GPIO23</text>
<text x="40" y="118.9">GPIO24</text>
<text x="51.9" y="115.2">35</text>
<text x="51.9" y="117.8">36</text>
<text x="267.5" y="118.9">QSPI_SS_N</text>
<text x="267.7" y="116.3">QSPI_SCLK</text>
<text x="283" y="115.2">52</text>
<text x="283" y="117.8">56</text>
<text x="33.9" y="124">GPIO26/ADC0</text>
<text x="40" y="121.4">GPIO25</text>
<text x="51.9" y="120.3">37</text>
<text x="51.9" y="122.8">38</text>
<text x="51.9" y="125.4">39</text>
<text x="115.2" y="122.8" transform="rotate(-90 115.2 122.8)">6</text>
<text x="176.2" y="122.8" transform="rotate(-90 176.2 122.8)">4</text>
<text x="223.8" y="125.4">1</text>
<text x="268.7" y="121.4">QSPI_SD0</text>
<text x="268.7" y="124">QSPI_SD1</text>
<text x="283" y="120.3">53</text>
<text x="283" y="122.8">55</text>
<text x="283" y="125.4">54</text>
<text x="33.9" y="126.5">GPIO27/ADC1</text>
<text x="33.9" y="129">GPIO28/ADC2</text>
<text x="33.9" y="131.6">GPIO29/ADC3</text>
<text x="51.9" y="127.9">40</text>
<text x="51.9" y="130.5">41</text>
<text x="111.5" y="127.9">3</text>
<text x="128.6" y="127.9">4</text>
<text x="223.8" y="127.9">2</text>
<text x="223.8" y="130.5">3</text>
<text x="268.7" y="126.5">QSPI_SD2</text>
<text x="268.7" y="129">QSPI_SD3</text>
<text x="283" y="127.9">51</text>
<text x="392.2" y="131.6">1</text>
<text x="115.2" y="134.9" transform="rotate(-90 115.2 134.9)">2</text>
<text x="169.9" y="135.5">6</text>
<text x="182" y="135.5">2</text>
<text x="223.8" y="133">4</text>
<text x="270.4" y="136.7">USB_DN</text>
<text x="270.7" y="134.1">USB_DP</text>
<text x="283" y="133">47</text>
<text x="283" y="135.5">46</text>
<text x="392.2" y="134.1">2</text>
<text x="392.2" y="136.7">3</text>
<text x="176.2" y="140" transform="rotate(-90 176.2 140)">3</text>
<text x="271.6" y="141.7">SWCLK</text>
<text x="283" y="140.6">24</text>
<text x="283" y="143.2">25</text>
<text x="353.3" y="143.2">3</text>
<text x="392.2" y="139.2">4</text>
<text x="392.2" y="141.7">5</text>
<text x="271.4" y="144.3">SWDIO</text>
<text x="274.9" y="149.4">XIN</text>
<text x="283" y="148.2">20</text>
<text x="353.3" y="148.2">1</text>
<text x="353.3" y="145.7">2</text>
<text x="392.2" y="146.8">SH1</text>
<text x="392.2" y="149.4">SH2</text>
<text x="272.9" y="151.9">XOUT</text>
<text x="283" y="150.8">21</text>
<text x="392.2" y="151.9">SH3</text>
<text x="392.2" y="154.4">SH4</text>
<text x="392.2" y="157">SH5</text>
<text x="392.2" y="159.5">SH6</text>
<text x="41" y="171.1">1</text>
<text x="41" y="173.6">3</text>
<text x="51.9" y="171.1">2</text>
<text x="51.9" y="173.6">4</text>
<text x="41" y="176.2">5</text>
<text x="41" y="178.7">7</text>
<text x="51.9" y="176.2">6</text>
<text x="51.9" y="178.7">8</text>
<text x="41" y="193.9">1</text>
<text x="41" y="196.5">3</text>
<text x="51.9" y="193.9">2</text>
<text x="51.9" y="196.5">4</text>
<text x="41" y="199">5</text>
<text x="41" y="201.6">7</text>
<text x="51.9" y="199">6</text>
<text x="51.9" y="201.6">8</text>
<text x="178.1" y="209.2">1</text>
<text x="178.1" y="206.6">2</text>
<text x="178.1" y="204.1">3</text>
</g>
</svg>
